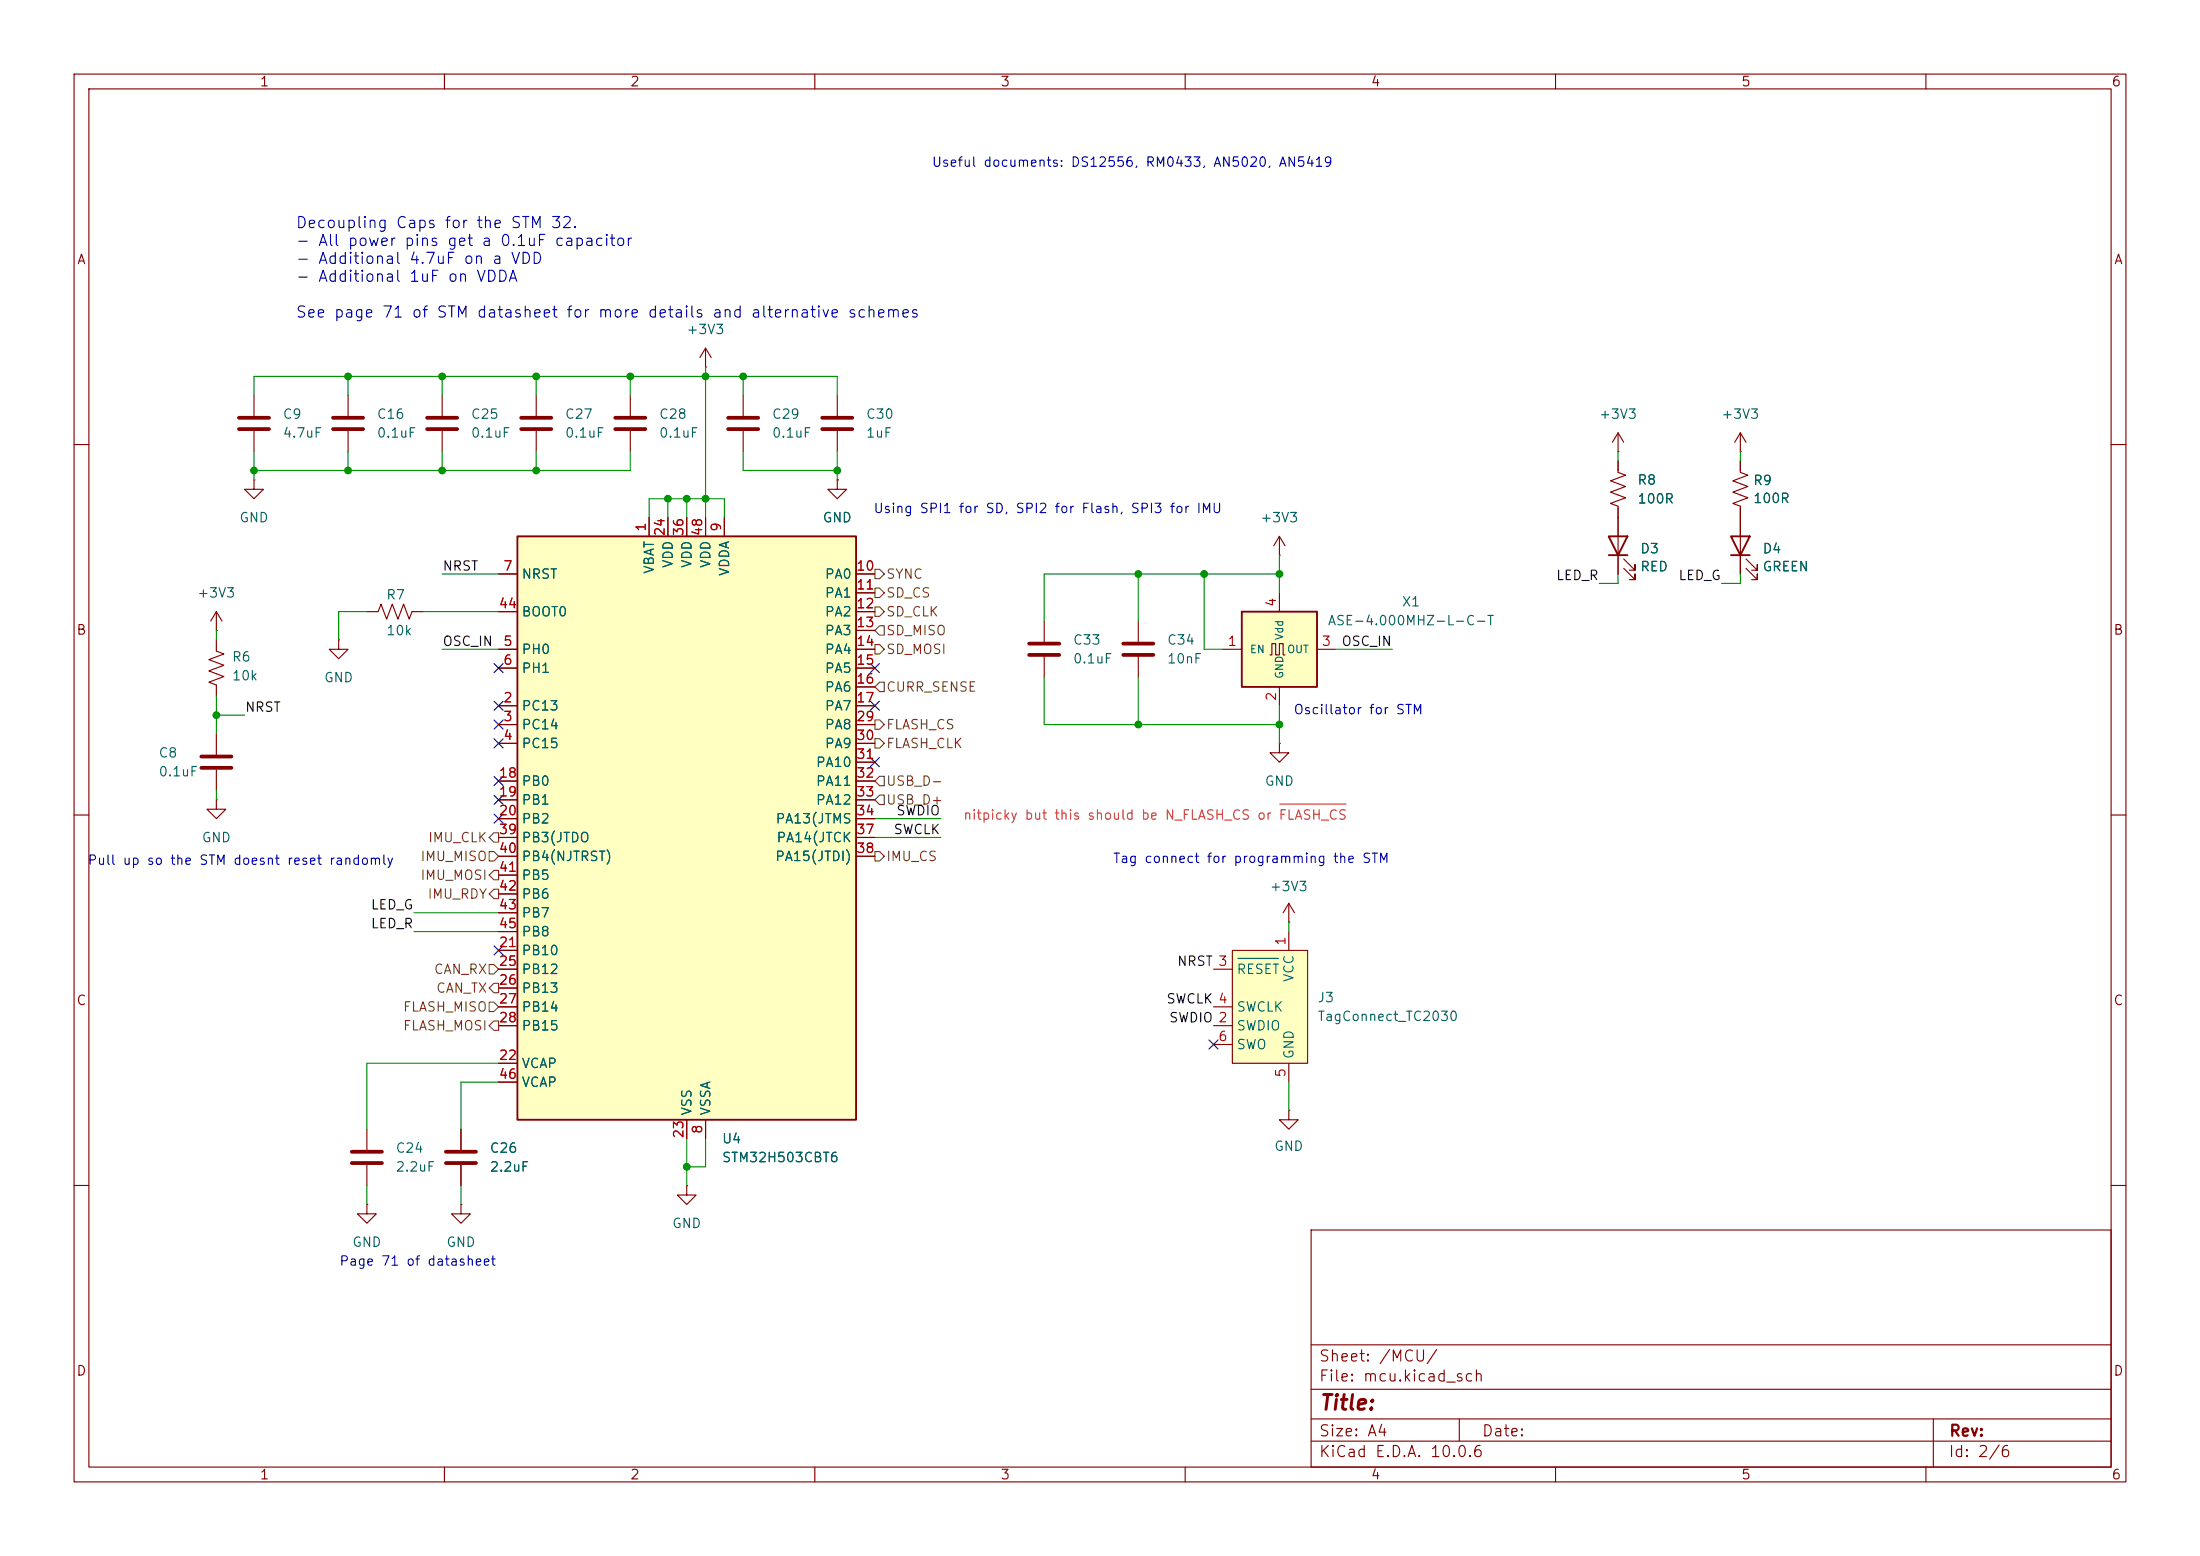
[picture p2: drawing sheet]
<svg xmlns="http://www.w3.org/2000/svg" width="297mm" height="210mm" viewBox="0 0 297 210" stroke-linecap="round" stroke-linejoin="round" font-family="sans-serif">
<g fill="none" stroke="#840000" stroke-width=".15">
<path d="M10 10h277v190h-277zM12 12h273v186h-273zM60 10v2M110 10v2M160 10v2M210 10v2M260 10v2M85.1 53.3v2.8M85.1 58.2v2.8M95.2 49.5h.1M95.2 47l-.7 1.3M95.2 47l.8 1.3"/>
<path d="M95.2 47v2.5M113 53.3v2.8M113 58.2v2.8M10 60h2M172.7 74.9h.1M172.7 72.4l-.7 1.3M172.7 72.4l.8 1.3M172.7 72.4v2.5M285 60h2M153.7 83.8v2.8M153.7 88.6v2.8M10 110h2"/>
<path d="M172.7 100.3v1.3h1.3l-1.3 1.3-1.3-1.3h1.3M172.7 100.3h.1M285 110h2M49.5 152.4v2.8M49.5 157.2v2.8M62.2 152.4v2.8M62.2 157.2v2.8M10 160h2M49.5 162.6v1.2h1.3l-1.3 1.3-1.2-1.3h1.2M49.5 162.6h.1M62.2 162.6v1.2h1.3l-1.3 1.3-1.2-1.3h1.2M62.2 162.6h.1"/>
<path d="M92.7 160v1.3h1.3l-1.3 1.3-1.3-1.3h1.3M92.7 160h.1M177 166h108v32h-108zM285 160h2M60 198v2M110 198v2M160 198v2M177 194.5h108M177 191.5h108M177 187.5h108M177 181.5h108M197 191.5v3"/>
<path d="M210 198v2M260 198v2M261 191.5v6.5"/>
</g>
<path d="M83.1 56.4h4M83.1 57.9h4M111 56.4h4.1M111 57.9h4.1M151.6 86.9h4.1M151.6 88.4h4.1M47.5 155.4h4.1M47.5 157h4.1M60.2 155.4h4.1M60.2 157h4.1" fill="none" stroke="#840000" stroke-width=".51"/>
<path d="M69.8 72.4h45.8v78.7h-45.8z" fill="#ffffc2"/>
<path d="M69.8 72.4h45.8v78.7h-45.8z" fill="none" stroke="#840000" stroke-width=".25"/>
<g fill="none" stroke="#840000" stroke-width=".15">
<path d="M34.3 53.3v2.8M34.3 58.2v2.8M218.4 58.4l-.7 1.3M218.4 58.4l.8 1.3M218.4 58.4v2.6M67.3 77.5h2.5M87.6 69.9v2.5M90.2 69.9v2.5M92.7 69.9v2.5M95.2 69.9v2.5M97.8 69.9v2.5M115.6 77.5h2.5"/>
<path d="M218.4 61h.1M67.3 95.3h2.5M67.3 97.8h2.5M67.3 87.6h2.5M67.3 90.2h2.5M67.3 82.6h2.5M115.6 95.3h2.5M115.6 97.8h2.5M115.6 87.6h2.5M115.6 90.2h2.5M115.6 80h2.5M115.6 82.6h2.5"/>
<path d="M115.6 85.1h2.5M115.6 92.7h2.5M141 83.8v2.8M141 88.6v2.8M67.3 100.3h2.5M67.3 105.4h2.5M67.3 108h2.5M67.3 110.5h2.5M67.3 113h2.5M67.3 115.6h2.5M67.3 118.1h2.5M115.6 100.3h2.5"/>
<path d="M115.6 105.4h2.5M115.6 108h2.5M115.6 110.5h2.5M115.6 102.9h2.5M115.6 113h2.5M115.6 115.6h2.5M67.3 128.3h2.5M67.3 130.8h2.5M67.3 133.4h2.5M67.3 135.9h2.5M67.3 138.4h2.5M67.3 120.7h2.5"/>
<path d="M67.3 123.2h2.5M67.3 125.7h2.5M174 124.5h.1M174 121.9l.8 1.3M174 121.9l-.8 1.3M174 121.9v2.6M67.3 143.5h2.5M67.3 146.1h2.5M92.7 151.1v2.6M95.2 151.1v2.6"/>
</g>
<path d="M32.3 56.4h4M32.3 57.9h4M138.9 86.9h4.1M138.9 88.4h4.1" fill="none" stroke="#840000" stroke-width=".51"/>
<path d="M167.6 82.6h10.2v10.1h-10.2z" fill="#ffffc2"/>
<path d="M167.6 82.6h10.2v10.1h-10.2z" fill="none" stroke="#840000" stroke-width=".25"/>
<path d="M165.1 87.6h2.5M171.4 88.4h.3v-1.5h.5v1.5h.5v-1.5h.5v1.5h.3M172.7 80v2.6M172.7 92.7v2.6M177.8 87.6h2.5" fill="none" stroke="#840000" stroke-width=".15"/>
<path d="M166.4 128.3h10.1v15.2h-10.1z" fill="#ffffc2"/>
<g fill="none" stroke="#840000" stroke-width=".15">
<path d="M47 53.3v2.8M47 58.2v2.8M59.7 53.3v2.8M59.7 58.2v2.8M72.4 53.3v2.8M72.4 58.2v2.8M100.3 53.3v2.8M100.3 58.2v2.8M234.9 58.4v2.6M234.9 58.4l-.7 1.3M234.9 58.4l.8 1.3M34.3 64.8v1.2h1.3l-1.3 1.3-1.3-1.3h1.3"/>
<path d="M34.3 64.8h.1M67.3 77.5h2.5M87.6 69.9v2.5M90.2 69.9v2.5M92.7 69.9v2.5M95.2 69.9v2.5M97.8 69.9v2.5M113 64.8v1.2h1.3l-1.3 1.3-1.2-1.3h1.2M113 64.8h.1M115.6 77.5h2.5M218.4 62.2v1.6l1.1 .3-2.1 .8 2.1 .8-2.1 .7 2.1 .8-2.1 .7 1 .4v9.2M219.2 76.7l1.5 1.5v-.7v.7h-.7"/>
<path d="M219.2 75.4l1.5 1.6v-.8v.8h-.7M234.9 61h.1M234.9 62.2v1.6l1.1 .3-2.1 .8 2.1 .8-2.1 .7 2.1 .8-2.1 .7 1 .4v9.2M235.7 76.7l1.5 1.5v-.7v.7h-.7M235.7 75.4l1.5 1.6v-.8v.8h-.7M29.2 86.4v1.5l1 .4-2 .7 2 .8-2 .8 2 .7-2 .8 1 .4v1.5M29.2 85.1h.1M29.2 82.6v2.5M29.2 99.1v2.8M29.2 82.6l-.8 1.2M29.2 82.6l.8 1.2M45.7 86.4v1.2h1.3l-1.3 1.3-1.3-1.3h1.3"/>
<path d="M45.7 86.4h.1M49.5 82.6h1.6l.3-1.1 .8 2.1 .8-2.1 .7 2.1 .8-2.1 .7 2.1 .4-1h1.5M67.3 82.6h2.5M67.3 95.3h2.5M67.3 97.8h2.5M67.3 87.6h2.5M67.3 90.2h2.5M115.6 82.6h2.5M115.6 95.3h2.5M115.6 97.8h2.5M115.6 87.6h2.5M115.6 90.2h2.5"/>
<path d="M115.6 80h2.5M115.6 85.1h2.5M115.6 92.7h2.5M29.2 108v1.2h1.3l-1.3 1.3-1.3-1.3h1.3M29.2 108h.1M29.2 103.9v2.8M67.3 100.3h2.5M67.3 105.4h2.5M67.3 108h2.5M67.3 110.5h2.5M67.3 113h2.5M67.3 115.6h2.5"/>
<path d="M67.3 118.1h2.5M115.6 100.3h2.5M115.6 105.4h2.5M115.6 108h2.5M115.6 110.5h2.5M115.6 102.9h2.5M115.6 113h2.5M115.6 115.6h2.5M67.3 138.4h2.5M67.3 130.8h2.5M67.3 135.9h2.5M67.3 128.3h2.5"/>
<path d="M67.3 133.4h2.5M67.3 120.7h2.5M67.3 123.2h2.5M67.3 125.7h2.5M163.8 138.4h2.6M163.8 130.8h2.6M163.8 135.9h2.6M166.4 128.3h10.1v15.2h-10.1zM174 125.7v2.6M62.2 152.4v2.8M62.2 157.2v2.8M67.3 143.5h2.5"/>
<path d="M67.3 146.1h2.5M92.7 151.1v2.6M95.2 151.1v2.6M163.8 141h2.6M174 149.9v1.2h-1.3l1.3 1.3 1.3-1.3h-1.3M174 149.9h.1M174 143.5v2.6"/>
</g>
<path d="M167.1 129.4h5.5" fill="none" stroke="#006464" stroke-width=".15"/>
<path d="M45 56.4h4M45 57.9h4M57.7 56.4h4M57.7 57.9h4M70.4 56.4h4M70.4 57.9h4M98.3 56.4h4.1M98.3 57.9h4.1M27.2 102.1h4M27.2 103.6h4" fill="none" stroke="#840000" stroke-width=".51"/>
<path d="M217.2 72.4h2.5l-1.3 2.5zM217.2 74.9h2.5M233.7 72.4h2.5l-1.3 2.5zM233.7 74.9h2.5" fill="none" stroke="#840000" stroke-width=".25"/>
<g fill="none" stroke="#725600" stroke-width=".15">
<path d="M118.1 79.4h.6l.7 .6-.7 .6h-.6zM118.1 76.8h.6l.7 .7-.7 .6h-.6zM118.1 99.7h.6l.7 .6-.7 .7h-.6zM118.1 81.9h.6l.7 .7-.7 .6h-.6zM118.1 87h.6l.7 .6-.7 .7h-.6zM118.1 97.2h.6l.7 .6-.7 .6h-.6zM118.7 84.5h.7v1.2h-.7l-.6-.6zM118.7 92.1h.7v1.2h-.7l-.6-.6zM66 114.9h.7l.6 .7-.6 .6h-.7zM66.7 117.5h.6v1.2h-.6l-.7-.6zM66.7 112.4h.6v1.3h-.6l-.7-.7zM118.1 114.9h.6l.7 .7-.7 .6h-.6z"/>
<path d="M118.1 105.4l.6-.6h.7v1.2h-.7zM118.7 107.3h.7v1.3h-.7l-.6-.6zM66 135.3h.7l.6 .6-.6 .6h-.7zM66 130.2h.7l.6 .6-.6 .6h-.7zM66.7 137.8h.6v1.3h-.6l-.7-.7zM66.7 132.7h.6v1.3h-.6l-.7-.6zM66.7 120h.6v1.3h-.6l-.7-.6z"/>
</g>
<g fill="none" stroke="#009600" stroke-width=".15">
<path d="M34.3 53.3v-2.5h78.7v2.5M47 50.8v2.5M59.7 50.8v2.5M72.4 50.8v2.5M85.1 50.8v2.5M95.2 49.5v20.4M100.3 50.8v2.5M34.3 61v3.8M47 61v2.5M59.7 77.5h7.6M59.7 61v2.5M72.4 61v2.5"/>
<path d="M85.1 61v2.5h-50.8M87.6 69.9v-2.6h10.2v2.6M90.2 67.3v2.6M92.7 67.3v2.6M100.3 61v2.5h12.7M113 61v3.8M153.7 77.5v6.3M162.6 77.5v10.1h2.5M172.7 77.5h-31.7v6.3M172.7 74.9v5.1M218.4 61v1.2M218.4 77.5v1.2h-2.5"/>
<path d="M234.9 61v1.2M234.9 77.5v1.2h-2.5M29.2 85.1v1.3M29.2 94v5.1M29.2 96.5h3.8M49.5 82.6h-3.8v3.8M57.1 82.6h10.2M59.7 87.6h7.6M141 91.4v6.4h31.7M153.7 91.4v6.4M172.7 95.3v5M180.3 87.6h7.7"/>
<path d="M29.2 106.7v1.3M118.1 110.5h8.9M118.1 113h8.9M55.9 123.2h11.4M55.9 125.7h11.4M174 124.5v1.2M67.3 146.1h-5.1v6.3M67.3 143.5h-17.8v8.9M92.7 153.7v6.3M95.2 153.7v3.8h-2.5M174 146.1v3.8M49.5 160v2.6"/>
<path d="M62.2 160v2.6"/>
</g>
<g fill="none" stroke="#000084" stroke-width=".15">
<path d="M66.7 89.6l1.2 1.2M66.7 94.6l1.2 1.3M66.7 99.7l1.2 1.2M66.7 97.2l1.2 1.2M67.9 89.6l-1.2 1.2M67.9 94.6l-1.2 1.3M67.9 99.7l-1.2 1.2M67.9 97.2l-1.2 1.2M117.5 89.6l1.2 1.2M117.5 94.6l1.2 1.3M118.7 89.6l-1.2 1.2M118.7 94.6l-1.2 1.3"/>
<path d="M66.7 104.8l1.2 1.2M66.7 109.9l1.2 1.2M66.7 107.3l1.2 1.3M67.9 104.8l-1.2 1.2M67.9 109.9l-1.2 1.2M67.9 107.3l-1.2 1.3M117.5 102.3l1.2 1.2M118.7 102.3l-1.2 1.2M66.7 127.7l1.2 1.2M67.9 127.7l-1.2 1.2M163.2 140.4l1.2 1.2M164.4 140.4l-1.2 1.2"/>
</g>
<path d="M172.8 108.5h8.9" fill="none" stroke="#ff2c22" stroke-width=".15"/>
<g fill="#009600" stroke="#009600" stroke-width=".14">
<circle cx="153.7" cy="77.5" r=".46"/>
<circle cx="172.7" cy="77.5" r=".46"/>
<circle cx="172.7" cy="97.8" r=".46"/>
<circle cx="153.7" cy="97.8" r=".46"/>
<circle cx="85.1" cy="50.8" r=".46"/>
<circle cx="92.7" cy="67.3" r=".46"/>
<circle cx="95.2" cy="50.8" r=".46"/>
<circle cx="100.3" cy="50.8" r=".46"/>
<circle cx="95.2" cy="67.3" r=".46"/>
<circle cx="92.7" cy="157.5" r=".46"/>
<circle cx="72.4" cy="50.8" r=".46"/>
<circle cx="113" cy="63.5" r=".46"/>
<circle cx="162.6" cy="77.5" r=".46"/>
<circle cx="90.2" cy="67.3" r=".46"/>
<circle cx="29.2" cy="96.5" r=".46"/>
<circle cx="47" cy="50.8" r=".46"/>
<circle cx="59.7" cy="50.8" r=".46"/>
<circle cx="59.7" cy="63.5" r=".46"/>
<circle cx="47" cy="63.5" r=".46"/>
<circle cx="34.3" cy="63.5" r=".46"/>
<circle cx="72.4" cy="63.5" r=".46"/>
</g>
<text font-size="2" fill="#840000" x="178" y="190.8">Title:</text>
<g font-size="1.5" fill="#0000c2">
<text x="39.8" y="31.2">Decoupling Caps for the STM 32.</text>
<text x="39.8" y="33.6">- All power pins get a 0.1uF capacitor</text>
<text x="39.8" y="36">- Additional 4.7uF on a VDD</text>
<text x="39.8" y="38.4">- Additional 1uF on VDDA</text>
<text x="39.8" y="43.2">See page 71 of STM datasheet for more details and alternative schemes</text>
</g>
<g font-size="1.5" fill="#840000">
<text x="178" y="184.1">Sheet: /MCU/</text>
<text x="178" y="186.8">File: mcu.kicad_sch</text>
<text x="178" y="197">KiCad E.D.A. 10.0.6</text>
<text x="178" y="194.2">Size: A4</text>
<text x="200" y="194.2">Date:</text>
<text x="263" y="197">Id: 2/6</text>
<text x="263" y="194.2">Rev:</text>
</g>
<g font-size="1.3" fill="#840000">
<text x="35" y="12">1</text>
<text x="85" y="12">2</text>
<text x="135" y="12">3</text>
<text x="185" y="12">4</text>
<text x="235" y="12">5</text>
<text x="285" y="12">6</text>
<text x="10.3" y="36">A</text>
<text x="285.3" y="36">A</text>
<text x="10.2" y="86">B</text>
<text x="285.2" y="86">B</text>
<text x="10.2" y="136">C</text>
<text x="285.2" y="136">C</text>
<text x="10.2" y="186">D</text>
<text x="285.2" y="186">D</text>
<text x="35" y="200">1</text>
<text x="85" y="200">2</text>
<text x="135" y="200">3</text>
<text x="185" y="200">4</text>
<text x="235" y="200">5</text>
<text x="285" y="200">6</text>
</g>
<g font-size="1.3" fill="#0000c2">
<text x="125.7" y="22.8">Useful documents: DS12556, RM0433, AN5020, AN5419</text>
<text x="117.8" y="69.6">Using SPI1 for SD, SPI2 for Flash, SPI3 for IMU</text>
<text x="174.6" y="96.7">Oscillator for STM</text>
<text x="11.7" y="117">Pull up so the STM doesnt reset randomly</text>
<text x="150.2" y="116.8">Tag connect for programming the STM</text>
<text x="45.7" y="171.1">Page 71 of datasheet</text>
</g>
<g font-size="1.3" fill="#006464">
<text x="92.6" y="45.4">+3V3</text>
<text x="38.1" y="56.8">C9</text>
<text x="38.1" y="59.4">4.7uF</text>
<text x="50.8" y="56.8">C16</text>
<text x="50.8" y="59.4">0.1uF</text>
<text x="63.5" y="56.8">C25</text>
<text x="63.5" y="59.4">0.1uF</text>
<text x="76.2" y="56.8">C27</text>
<text x="76.2" y="59.4">0.1uF</text>
<text x="88.9" y="56.8">C28</text>
<text x="88.9" y="59.4">0.1uF</text>
<text x="104.1" y="56.8">C29</text>
<text x="104.1" y="59.4">0.1uF</text>
<text x="116.8" y="56.8">C30</text>
<text x="116.8" y="59.4">1uF</text>
<text x="215.8" y="56.8">+3V3</text>
<text x="232.3" y="56.8">+3V3</text>
<text x="221" y="65.7">R8</text>
<text x="236.6" y="65.8">R9</text>
<text x="32.2" y="70.8">GND</text>
<text x="111" y="70.8">GND</text>
<text x="170.1" y="70.8">+3V3</text>
<text x="221" y="68.3">100R</text>
<text x="236.6" y="68.2">100R</text>
<text x="88.6" y="77.5" transform="rotate(-90 88.6 77.5)">VBAT</text>
<text x="91.1" y="76.8" transform="rotate(-90 91.1 76.8)">VDD</text>
<text x="93.7" y="76.8" transform="rotate(-90 93.7 76.8)">VDD</text>
<text x="96.2" y="76.8" transform="rotate(-90 96.2 76.8)">VDD</text>
<text x="98.8" y="77.8" transform="rotate(-90 98.8 77.8)">VDDA</text>
<text x="221.3" y="75">D3</text>
<text x="221.3" y="77.4">RED</text>
<text x="237.9" y="75">D4</text>
<text x="237.9" y="77.4">GREEN</text>
<text x="26.5" y="81">+3V3</text>
<text x="52.1" y="81.2">R7</text>
<text x="70.3" y="78.4">NRST</text>
<text x="70.3" y="83.5">BOOT0</text>
<text x="111.3" y="78.4">PA0</text>
<text x="111.3" y="81">PA1</text>
<text x="111.3" y="83.5">PA2</text>
<text x="189.2" y="82.2">X1</text>
<text x="31.2" y="89.6">R6</text>
<text x="52.1" y="86.1">10k</text>
<text x="70.3" y="88.6">PH0</text>
<text x="111.3" y="86.1">PA3</text>
<text x="111.3" y="88.6">PA4</text>
<text x="144.8" y="87.3">C33</text>
<text x="144.8" y="89.9">0.1uF</text>
<text x="157.5" y="87.3">C34</text>
<text x="157.5" y="89.9">10nF</text>
<text x="179.2" y="84.7">ASE-4.000MHZ-L-C-T</text>
<text x="31.2" y="92.1">10k</text>
<text x="43.7" y="92.4">GND</text>
<text x="70.3" y="91.1">PH1</text>
<text x="111.3" y="91.1">PA5</text>
<text x="111.3" y="93.7">PA6</text>
<text x="70.3" y="96.2">PC13</text>
<text x="70.3" y="98.8">PC14</text>
<text x="70.3" y="101.3">PC15</text>
<text x="111.3" y="96.2">PA7</text>
<text x="111.3" y="98.8">PA8</text>
<text x="111.3" y="101.3">PA9</text>
<text x="21.3" y="102.6">C8</text>
<text x="21.3" y="105.1">0.1uF</text>
<text x="70.3" y="106.4">PB0</text>
<text x="110.1" y="103.8">PA10</text>
<text x="110.1" y="106.4">PA11</text>
<text x="170.7" y="106.4">GND</text>
<text x="27.1" y="114">GND</text>
<text x="70.3" y="108.9">PB1</text>
<text x="70.3" y="111.5">PB2</text>
<text x="70.3" y="114">PB3(JTDO</text>
<text x="104.6" y="111.5">PA13(JTMS</text>
<text x="104.7" y="114">PA14(JTCK</text>
<text x="110.1" y="108.9">PA12</text>
<text x="70.3" y="116.5">PB4(NJTRST)</text>
<text x="70.3" y="119.1">PB5</text>
<text x="104.6" y="116.5">PA15(JTDI)</text>
<text x="70.3" y="121.6">PB6</text>
<text x="70.3" y="124.2">PB7</text>
<text x="171.3" y="120.6">+3V3</text>
<text x="70.3" y="129.2">PB10</text>
<text x="70.3" y="131.8">PB12</text>
<text x="70.3" y="126.7">PB8</text>
<text x="166.9" y="131.8">RESET</text>
<text x="70.3" y="134.3">PB13</text>
<text x="70.3" y="136.9">PB14</text>
<text x="166.9" y="136.9">SWCLK</text>
<text x="175" y="132.6" transform="rotate(-90 175 132.6)">VCC</text>
<text x="177.8" y="135.6">J3</text>
<text x="70.3" y="139.4">PB15</text>
<text x="166.9" y="139.4">SWDIO</text>
<text x="166.9" y="141.9">SWO</text>
<text x="175" y="143" transform="rotate(-90 175 143)">GND</text>
<text x="177.8" y="138.1">TagConnect_TC2030</text>
<text x="70.3" y="144.5">VCAP</text>
<text x="70.3" y="147">VCAP</text>
<text x="53.3" y="155.9">C24</text>
<text x="66" y="155.9">C26</text>
<text x="93.7" y="150.6" transform="rotate(-90 93.7 150.6)">VSS</text>
<text x="96.2" y="150.6" transform="rotate(-90 96.2 150.6)">VSSA</text>
<text x="97.4" y="154.6">U4</text>
<text x="171.9" y="155.6">GND</text>
<text x="53.3" y="158.4">2.2uF</text>
<text x="66" y="158.4">2.2uF</text>
<text x="97.4" y="157.2">STM32H503CBT6</text>
<text x="90.6" y="166.1">GND</text>
<text x="47.5" y="168.6">GND</text>
<text x="60.2" y="168.6">GND</text>
</g>
<g font-size="1.3" fill="#a90000">
<text x="87.5" y="71.9" transform="rotate(-90 87.5 71.9)">1</text>
<text x="97.7" y="71.9" transform="rotate(-90 97.7 71.9)">9</text>
<text x="67.8" y="77.3">7</text>
<text x="90" y="72.5" transform="rotate(-90 90 72.5)">24</text>
<text x="92.6" y="72.5" transform="rotate(-90 92.6 72.5)">36</text>
<text x="95.1" y="72.5" transform="rotate(-90 95.1 72.5)">48</text>
<text x="115.5" y="77.3">10</text>
<text x="67.2" y="82.4">44</text>
<text x="115.5" y="79.9">11</text>
<text x="115.5" y="82.4">12</text>
<text x="172.6" y="82" transform="rotate(-90 172.6 82)">4</text>
<text x="67.8" y="87.5">5</text>
<text x="115.5" y="85">13</text>
<text x="115.5" y="87.5">14</text>
<text x="165.6" y="87.5">1</text>
<text x="178.3" y="87.5">3</text>
<text x="67.8" y="95.1">2</text>
<text x="67.8" y="90">6</text>
<text x="115.5" y="90">15</text>
<text x="115.5" y="92.6">16</text>
<text x="115.5" y="95.1">17</text>
<text x="172.6" y="94.7" transform="rotate(-90 172.6 94.7)">2</text>
<text x="67.8" y="97.7">3</text>
<text x="67.8" y="100.2">4</text>
<text x="115.5" y="97.7">29</text>
<text x="115.5" y="100.2">30</text>
<text x="67.2" y="105.3">18</text>
<text x="67.2" y="107.8">19</text>
<text x="115.5" y="102.7">31</text>
<text x="115.5" y="105.3">32</text>
<text x="115.5" y="107.8">33</text>
<text x="67.2" y="110.4">20</text>
<text x="67.2" y="112.9">39</text>
<text x="115.5" y="110.4">34</text>
<text x="115.5" y="112.9">37</text>
<text x="67.2" y="115.4">40</text>
<text x="67.2" y="118">41</text>
<text x="115.5" y="115.4">38</text>
<text x="67.2" y="120.5">42</text>
<text x="67.2" y="123.1">43</text>
<text x="67.2" y="125.6">45</text>
<text x="67.2" y="128.1">21</text>
<text x="67.2" y="130.7">25</text>
<text x="173.9" y="127.7" transform="rotate(-90 173.9 127.7)">1</text>
<text x="67.2" y="133.2">26</text>
<text x="67.2" y="135.8">27</text>
<text x="67.2" y="143.4">22</text>
<text x="67.2" y="138.3">28</text>
<text x="164.4" y="140.8">6</text>
<text x="67.2" y="145.9">46</text>
<text x="173.9" y="145.5" transform="rotate(-90 173.9 145.5)">5</text>
<text x="92.6" y="153.7" transform="rotate(-90 92.6 153.7)">23</text>
<text x="95.1" y="153.1" transform="rotate(-90 95.1 153.1)">8</text>
</g>
<g font-size="1.3" fill="#0f0f0f">
<text x="59.7" y="77.3">NRST</text>
<text x="210" y="78.6">LED_R</text>
<text x="226.5" y="78.6">LED_G</text>
<text x="59.7" y="87.5">OSC_IN</text>
<text x="181" y="87.5">OSC_IN</text>
<text x="33" y="96.4">NRST</text>
<text x="120.5" y="112.9">SWCLK</text>
<text x="120.9" y="110.4">SWDIO</text>
<text x="50" y="125.6">LED_R</text>
<text x="50" y="123.1">LED_G</text>
<text x="158.8" y="130.7">NRST 3</text>
<text x="157.4" y="135.8">SWCLK 4</text>
<text x="157.7" y="138.3">SWDIO 2</text>
</g>
<g font-size="1.3" fill="#725600">
<text x="119.5" y="81">SD_CS</text>
<text x="119.5" y="83.5">SD_CLK</text>
<text x="119.5" y="78.4">SYNC</text>
<text x="119.5" y="86.1">SD_MISO</text>
<text x="119.5" y="88.6">SD_MOSI</text>
<text x="119.5" y="93.7">CURR_SENSE</text>
<text x="119.5" y="101.3">FLASH_CLK</text>
<text x="119.5" y="98.8">FLASH_CS</text>
<text x="119.5" y="106.4">USB_D-</text>
<text x="57.7" y="114">IMU_CLK</text>
<text x="119.5" y="108.9">USB_D+</text>
<text x="56.7" y="119.1">IMU_MOSI</text>
<text x="56.7" y="116.5">IMU_MISO</text>
<text x="119.5" y="116.5">IMU_CS</text>
<text x="57.6" y="121.6">IMU_RDY</text>
<text x="58.5" y="131.8">CAN_RX</text>
<text x="54.3" y="136.9">FLASH_MISO</text>
<text x="58.8" y="134.3">CAN_TX</text>
<text x="54.3" y="139.4">FLASH_MOSI</text>
</g>
<text font-size="1.3" fill="#ff2c22" x="129.9" y="110.9">nitpicky but this should be N_FLASH_CS or FLASH_CS</text>
<g font-size="1" fill="#006464">
<text x="168.7" y="88.4">EN</text>
<text x="173.5" y="86.5" transform="rotate(-90 173.5 86.5)">Vdd</text>
<text x="173.7" y="88.4">OUT</text>
<text x="173.5" y="91.7" transform="rotate(-90 173.5 91.7)">GND</text>
</g>
</svg>
